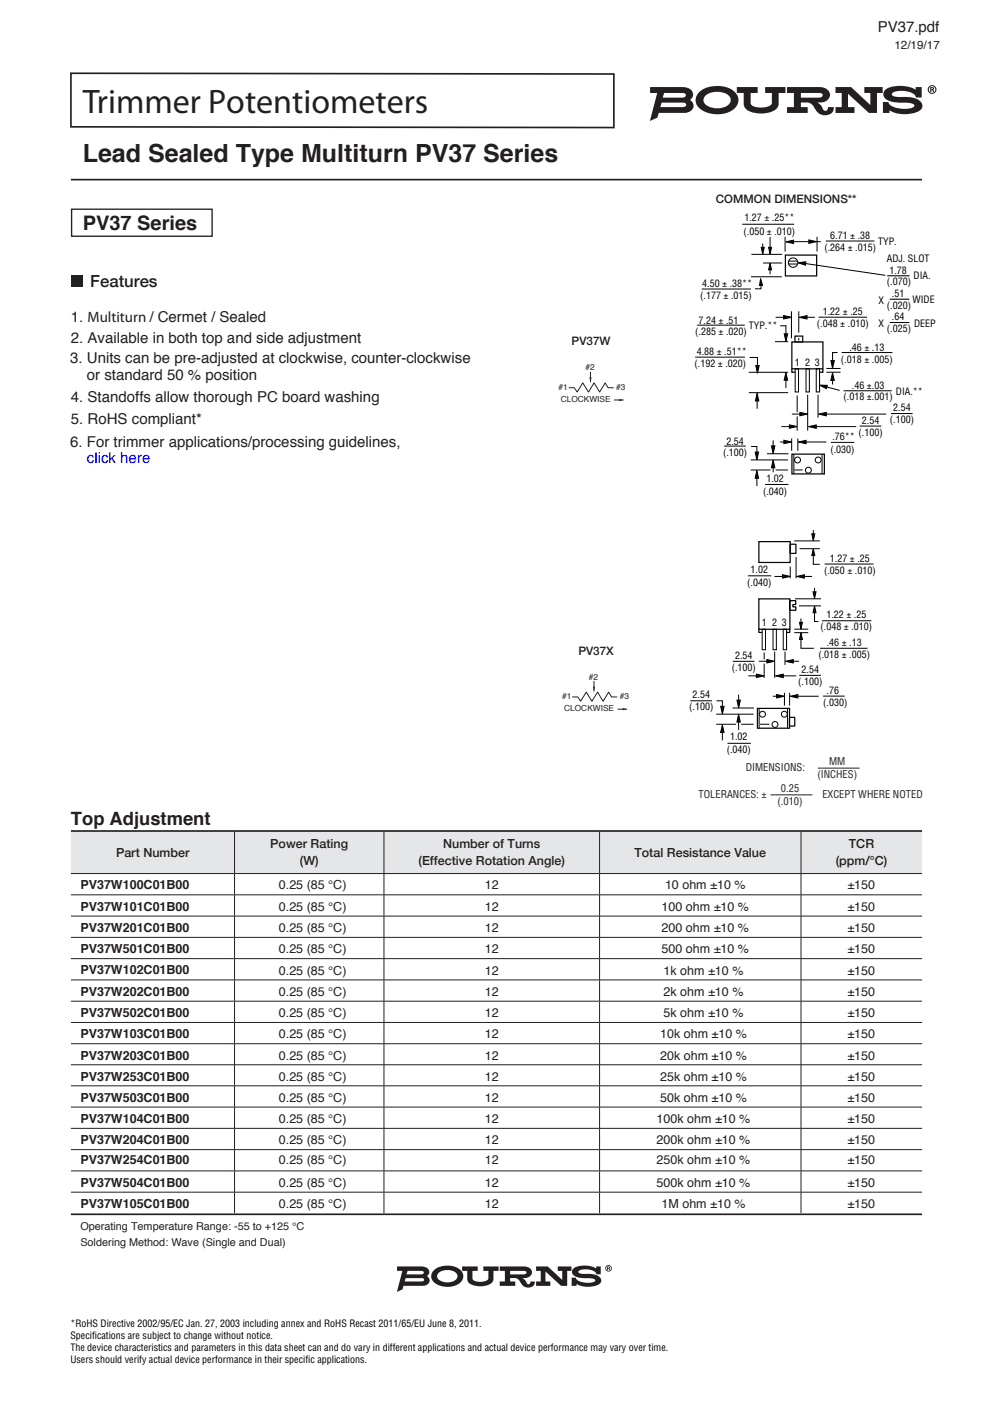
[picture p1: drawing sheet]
<svg xmlns="http://www.w3.org/2000/svg" width="210mm" height="297mm" viewBox="0 0 210 297" stroke-linecap="round" stroke-linejoin="round" font-family="sans-serif">
<!-- layer: Layer 1 -->
<path d="M15.1 44.3h29.8v5.7h-29.8z" fill="none" stroke="#231f20" stroke-width=".28"/>
<path d="M120.3 82h1.2l.6 .9 1.1-1.9 1.2 1.9 1.2-1.9 1.2 1.9 1.2-1.9 .6 1h1.2" fill="none" stroke="#231f20" stroke-width=".21"/>
<path d="M124.6 79.9h.5l-.2 .9z" fill="#231f20"/>
<path d="M124.9 78.7v2.1z" fill="#fff"/>
<path d="M124.9 78.7v2.1" fill="none" stroke="#231f20" stroke-width=".21"/>
<path d="M130.9 84.4l1 .2-1 .3z" fill="#231f20"/>
<path d="M129.9 84.6h2z" fill="#fff"/>
<path d="M129.9 84.6h2" fill="none" stroke="#231f20" stroke-width=".21"/>
<path d="M15 175.8h34.6v9h-34.6zM49.6 175.8h31.6v9h-31.6zM81.2 175.8h45.6v9h-45.6zM126.8 175.8h42.6v9h-42.6zM169.4 175.8h25.6v9h-25.6z" fill="#e5e6e7"/>
<path d="M15 15.5l114.8 .2v11.3l-114.8-.2zM15 175.8h180M15 256.9h180" fill="none" stroke="#231f20" stroke-width=".35"/>
<g fill="none" stroke="#231f20" stroke-width=".21">
<path d="M49.6 176v8.7M81.2 176v8.7M126.8 176v8.7M169.4 176v8.7M15 184.8h180M15 189.3h180M15 193.8h180M15 198.3h180M49.6 184.8v4.4M49.6 189.3v4.4M49.6 193.8v4.4M49.6 198.3v4.4"/>
<path d="M81.2 184.8v4.4M81.2 189.3v4.4M81.2 193.8v4.4M81.2 198.3v4.4M126.8 184.8v4.4M126.8 189.3v4.4M126.8 193.8v4.4M126.8 198.3v4.4M169.4 184.8v4.4M169.4 189.3v4.4M169.4 193.8v4.4M169.4 198.3v4.4"/>
<path d="M15 202.8h180M15 207.3h180M15 211.8h180M15 216.3h180M49.6 202.8v4.4M49.6 207.3v4.4M49.6 211.8v4.4M49.6 216.3v4.4M81.2 202.8v4.4M81.2 207.3v4.4M81.2 211.8v4.4M81.2 216.3v4.4"/>
<path d="M126.8 202.8v4.4M126.8 207.3v4.4M126.8 211.8v4.4M126.8 216.3v4.4M169.4 202.8v4.4M169.4 207.3v4.4M169.4 211.8v4.4M169.4 216.3v4.4M15 220.8h180M15 229.7h180M15 234.2h180M15 238.7h180"/>
<path d="M15 225.2h180M49.6 220.8v8.8M49.6 229.7v4.4M49.6 234.2v4.4M49.6 238.7v4.4M81.2 220.8v8.8M81.2 229.7v4.4M81.2 234.2v4.4M81.2 238.7v4.4M126.8 220.8v8.8M126.8 229.7v4.4M126.8 234.2v4.4"/>
<path d="M126.8 238.7v4.4M169.4 220.8v8.8M169.4 229.7v4.4M169.4 234.2v4.4M169.4 238.7v4.4M15 243.2h180M15 247.7h180M15 252.2h180M49.6 243.2v4.4M49.6 247.7v4.4M49.6 252.2v4.4M81.2 243.2v4.4"/>
<path d="M81.2 247.7v4.4M81.2 252.2v4.4M126.8 243.2v4.4M126.8 247.7v4.4M126.8 252.2v4.4M169.4 243.2v4.4M169.4 247.7v4.4M169.4 252.2v4.4"/>
</g>
<path d="M197 18.7l.3 .1-.3 .1z" fill="#fff"/>
<g fill="#231f20">
<path d="M155.8 18.4h4.4v1.3h-1.5v2a1.92 1.92 0 0 0 2.3 1.1l.5-.1a1.83 1.83 0 0 0 1.7-1v-2h-1.4v-1.3h4.3v1.3h-1.4v2.3a2.78 2.78 0 0 1-3 2h-.7a4 4 0 0 1-3.6-1.4l-.1-2.9h-1.5z"/>
<path d="M176.7 18.4h3.3l4.1 3.8v-2.5h-1.3v-1.3h3.9v1.3h-1.2v4.2h-1.7l-4.5-4.1v2.9h1.4v1.2h-4v-1.2h1.3v-3h-1.3z"/>
<path d="M187.3 18.9a6.8 6.8 0 0 1 6.3 .1v-.6h1.3v2.2h-1.2a1.61 1.61 0 0 0-1.4-1.2 3.9 3.9 0 0 0-3.7 .4v.3a3 3 0 0 0 2.4 .4 4.8 4.8 0 0 1 3.8 1.1 1.25 1.25 0 0 1-.7 2 6.7 6.7 0 0 1-6-.3v.6h-1.4v-2.3h1.2a2.75 2.75 0 0 0 2.7 1.4 3.7 3.7 0 0 0 2.7-.5l.1-.2a2.44 2.44 0 0 0-2.4-.6h-1.5a2.48 2.48 0 0 1-2.7-1.8l.1-.5z"/>
<path d="M15 58.2h2.5v2.5h-2.5z"/>
<path d="M197 18.6v.3l.2-.1v-.2zM196.7 18.4l.7 .1 .1 .2-.2 .3 .2 .5h-.2l-.2-.4-.1 .4h-.3zM196.4 18.9a.71 .71 0 0 0 1.4 0 .71 .71 0 0 0-1.4 0zM196.2 18.9a.93 .93 0 0 1 1.8 0 .93 .93 0 0 1-1.8 0z"/>
<path d="M139.9 21.7h4.5l.6 .2 .1 .4-.4 .3-.5 .1h-4.6zM140.4 19.7h4l.6 .2v.4l-.3 .3-.5 .1h-4zM137.5 18.4v1.3h1.5l-1.6 5.9 1.6-.7 .3-1h5.5a1.52 1.52 0 0 0 1.6-.8 1.52 1.52 0 0 0-.3-1.8l-.2-.2a1.44 1.44 0 0 0 .6-1.6 1.44 1.44 0 0 0-1.5-1z"/>
<path d="M149.4 20.1a4.2 4.2 0 0 1 4.8 .2 1.39 1.39 0 0 1-.7 2.2 4.2 4.2 0 0 1-4.4-.5 1.25 1.25 0 0 1 .3-1.9zM147.8 19.5a2.33 2.33 0 0 0 .7 3.8 6.2 6.2 0 0 0 6.9-.4 2.5 2.5 0 0 0-1.1-4.2 6.3 6.3 0 0 0-6.5 .8z"/>
<path d="M169.4 19.7h3.9l.6 .2 .1 .2-.2 .4-.2 .1-4.2 .1zM166.4 18.4v1.3h1.5v3h-1.5v1.2h4.4v-1.2h-1.4v-1a2.78 2.78 0 0 1 2.2 .3l.5 .6a2.35 2.35 0 0 0 4.1 .9l.1-.8h-1.2a.6 .6 0 0 1-.6 .7 1.05 1.05 0 0 1-.7-.9l-1-.8a2.09 2.09 0 0 0 2.7-1.6 1.93 1.93 0 0 0-2.2-1.7z"/>
</g>
<path d="M128.6 268.1l.2 .1h-.2z" fill="#fff"/>
<g fill="#231f20">
<path d="M97.7 267.9h3.3v.9h-1.1v1.6a1.31 1.31 0 0 0 1.7 .8l.4-.1a1.19 1.19 0 0 0 1.3-.7v-1.6h-1.1v-.9h3.2v.9h-1v1.8a2.41 2.41 0 0 1-2.8 1.5h-.5a2.06 2.06 0 0 1-2.3-1.5v-1.8h-1.1z"/>
<path d="M113.4 267.9h2.4l3.1 2.9v-2h-1v-.9h3v.9h-.9v3.2h-1.3l-3.3-3v2.1h1v.9h-3v-.9h1v-2.3h-1z"/>
<path d="M121.4 268.2a5.2 5.2 0 0 1 4.7 .1v-.4h.9v1.7h-.9a2.02 2.02 0 0 0-2.3-1.1 1.44 1.44 0 0 0-1.5 .5l.2 .3 1.2 .2a4.5 4.5 0 0 1 3.2 .8 1 1 0 0 1 .2 1 1 1 0 0 1-.9 .6 5 5 0 0 1-4.3-.3v.4h-1v-1.7h.9a2.49 2.49 0 0 0 2.5 1.1 1.52 1.52 0 0 0 1.6-.6 1.89 1.89 0 0 0-1.9-.4h-.6a2.17 2.17 0 0 1-2.4-1.4l.1-.4z"/>
<path d="M128.6 268v.2h.2v-.1zM128.4 267.9l.5 .1v.3l.1 .4h-.2l-.2-.3v.3h-.2zM128.2 268.3a.53 .53 0 0 0 1 0 .53 .53 0 0 0-1 0zM128 268.3a.7 .7 0 0 1 1.4 0 .7 .7 0 0 1-1.4 0z"/>
<path d="M85.8 270.4h3.4l.5 .2v.2l-.3 .2-.4 .1h-3.4zM86.2 268.8h3l.4 .2v.3l-.2 .2-.4 .1h-3zM84 267.9v.9h1.1l-1.2 4.5 1.2-.5 .2-.8h4.1a1.13 1.13 0 0 0 1.4-.7 1.13 1.13 0 0 0-.5-1.4 1.06 1.06 0 0 0 .4-1.2 1.06 1.06 0 0 0-1-.7z"/>
<path d="M92.7 269.3a2.88 2.88 0 0 1 4 .3 1.37 1.37 0 0 1-1.5 1.6 2.68 2.68 0 0 1-2.7-.9l-.1-.3zM91.9 268.6a1.81 1.81 0 0 0-.7 1.8 1.81 1.81 0 0 0 1.3 1.4 4.4 4.4 0 0 0 5.1-.8 1.97 1.97 0 0 0-1.4-3 4.8 4.8 0 0 0-4.3 .6z"/>
<path d="M107.9 268.8h2.9l.5 .2v.2l-.3 .3-3.1 .1zM105.7 267.9v.9h1.1v2.3h-1.1v.9h3.3v-.9h-1.1v-.7a1.78 1.78 0 0 1 2.3 1.1 1.62 1.62 0 0 0 1.4 .9 1.62 1.62 0 0 0 1.5-.9v-.4h-.9l-.1 .3-.3 .3a.68 .68 0 0 1-.6-.7l-.7-.7a1.45 1.45 0 0 0 1.9-1.5 1.59 1.59 0 0 0-1.6-.9z"/>
</g>
<path d="M166.1 54h6.6v4.4h-6.6zM167.5 72.3h6.5v5.7h-6.5zM168.1 71.1h1.7v1.2h-1.7z" fill="none" stroke="#000" stroke-width=".26"/>
<g fill="none" stroke="#000" stroke-width=".21">
<path d="M166.2 51.2l1.6-.4v.7zM166.8 55.2h1.9M166.8 55.8h1.9M171.1 50.8l1.6 .3-1.6 .4zM172.8 50.1v3.1M158.4 78.8h8.3M158.5 75.6h1.7v2.2M159.8 77.3h.8l-.4 1.7zM163.9 72.3h2.8M165 68.9h1.2v2.2M165.8 70.6h.8l-.4 1.7zM166.2 78.8l.4 1.6h-.8z"/>
<path d="M166.2 80v2.1M168.2 78h.7v4.9h-.7zM170.5 78h.7v4.9h-.7zM172.6 78h.7v4.9h-.7zM158.4 83.1h8.3M160.1 83.2l.4 1.6h-.7zM160.1 84.4v2.1"/>
<circle cx="167.7" cy="55.5" r="1"/>
</g>
<path d="M166.2 51.2l1.6-.4v.7zM171.1 50.8l1.6 .3-1.6 .4zM159.8 77.3h.8l-.4 1.7zM165.8 70.6h.8l-.4 1.7zM160.1 83.2l.4 1.6h-.7zM166.2 78.8l.4 1.6h-.8z" fill="#000"/>
<path d="M167.3 51.1h6.3z" fill="#fff" stroke="#000" stroke-width=".21"/>
<g fill="none" stroke="#000" stroke-width=".21">
<path d="M157 47.4h10.9M158.8 58.5h6.5M158.9 53.8h6.5M160.8 58.9l.5 1.4-.7 .1zM161 52.3h.6l-.3 1.5zM161 59.8l-.1 1.3h-1.2M161.3 51.5v2.1M161.4 55.6h4M162.5 52.3h.7l-.3 1.5zM162.9 50.1v3.5M162.9 55.6l.3 1.5h-.7zM162.9 56.3v1.7"/>
<path d="M166 50.1v3.1M168.7 55.6l1.7-.2-.1 .7zM170 55.7l17.2 2.5M174.6 51h10.3M192.3 58.3h-4.7M147 75.6h10.5M147.4 68.8h10.1M148.4 61.1h10.4M164 67.1h2.2M165.7 66.8l1.7 .3-1.7 .4zM167.4 65.9v5.7M168.9 65.9v4.4"/>
<path d="M168.9 71.5v.5M169 67.1l1.7-.3v.7zM170.2 67.1h2.1M173.1 67.1h10.3M174.8 78.7h3M174.8 77.9h3M175.7 76.3h.7l-.3 1.6zM176.1 78.8l.3 1.7h-.7zM177.1 74.6h-1v2.2M178 74.6h10.7M192.3 63.3h-4.1M192.3 68.2h-4.1"/>
<path d="M153.1 94.4h4.6M158.8 99.4h4.2M158.8 97.3h7.9M158.8 94.5h1.3v1.6M159.7 95.6h.7l-.3 1.7zM160.1 99.5l.3 1.7h-.7zM162.2 96h4.5M163.1 94.3h.8l-.4 1.7zM163.5 97.3l.4 1.7h-.8zM163.5 93.2v1.6M163.5 98.5v1.4M164 99.4h2.7"/>
<path d="M165 93.5h1.3M165.2 90.2h2.2M165.8 93.1l1.6 .4-1.6 .4zM166.9 89.9l1.7 .3-1.7 .4zM167.4 92.8v2.6M167.5 87.6h2.2M167.9 96.1v4.1M168 99.4h1.7M168.6 83.7v3.5M168.6 88.1v3M168.7 92.8v2.6M168.8 93.5l1.7-.4v.8z"/>
<path d="M169.2 87.2l1.6 .4-1.6 .4zM170 93.5h4.8M170.8 83.5v7.6M171 90.2l1.6-.3v.7zM172.2 90.2h8.9M173 83.5v4.9M173.1 87.6l1.6-.4v.8zM173.3 81.5h1.7l-.2 .7zM173.8 96.1v4.1M174.3 87.6h13.1M174.5 81.8l3.1 .8M175.7 93.6h5"/>
<path d="M176.1 80.1v1.2M178.4 82.7h10.2M181.8 90.1h4.6M188.4 87.5h4.6M160.1 100.7v2.1M161.8 102.5h4.9"/>
<circle cx="168.7" cy="97.3" r=".62"/>
<circle cx="171" cy="99.5" r=".62"/>
<circle cx="173" cy="97.3" r=".62"/>
</g>
<g fill="#000">
<path d="M161 52.3h.6l-.3 1.5zM162.5 52.3h.7l-.3 1.5zM162.9 55.6l.3 1.5h-.7zM168.7 55.6l1.7-.2-.1 .7zM160.8 58.9l.5 1.4-.7 .1zM165.7 66.8l1.7 .3-1.7 .4zM169 67.1l1.7-.3v.7zM175.7 76.3h.7l-.3 1.6zM159.7 95.6h.7l-.3 1.7zM163.1 94.3h.8l-.4 1.7zM163.5 97.3l.4 1.7h-.8zM165.8 93.1l1.6 .4-1.6 .4z"/>
<path d="M166.9 89.9l1.7 .3-1.7 .4zM169.2 87.2l1.6 .4-1.6 .4zM168.8 93.5l1.7-.4v.8zM171 90.2l1.6-.3v.7zM173.1 87.6l1.6-.4v.8zM173.3 81.5h1.7l-.2 .7zM176.1 78.8l.3 1.7h-.7zM160.1 99.5l.3 1.7h-.7z"/>
</g>
<path d="M167.5 78v.7h.7M174 78v.7h-.7M167.5 96.1h6.8v4.2h-6.8z" fill="none" stroke="#000" stroke-width=".26"/>
<path d="M121 147.4h1.2l.6 .9 1.2-1.9 1.2 1.9 1.2-1.9 1.1 1.9 1.2-1.9 .6 1h1.2" fill="none" stroke="#231f20" stroke-width=".21"/>
<path d="M125.4 145.3h.5l-.3 .9z" fill="#231f20"/>
<path d="M125.6 144.1v2.1z" fill="#fff"/>
<path d="M125.6 144.1v2.1" fill="none" stroke="#231f20" stroke-width=".21"/>
<path d="M131.6 149.8l1 .2-1 .3z" fill="#231f20"/>
<path d="M130.6 150h2z" fill="#fff"/>
<path d="M130.6 150h2M163 168.1h8.8M173 162.5h8.8" fill="none" stroke="#231f20" stroke-width=".21"/>
<path d="M160.5 114.6h6.6v4.4h-6.6zM167.1 115.1h1.2v2h-1.2zM160.5 126.7h6.6v6.4h-6.6zM160.5 133.1v.7h.7M167 133.1v.7h-.7M167 127.1h1.3v.8h-.6v.5h.6v.7h-1.3zM160.2 149.9h6.8v4.1h-6.8zM167 151.8h1.1v1.8h-1.1z" fill="none" stroke="#000" stroke-width=".26"/>
<g fill="none" stroke="#000" stroke-width=".21">
<path d="M167.1 119.8v2.5M168 114.4h5.4M168.4 117.8v4.5M169.1 116.1h4.3M171.7 112.9h.6l-.3 1.5zM172 112.1v2.2M172 116.1l.3 1.4h-.6zM172 116.7v2.7h1.4M174.4 119.3h10.3M155 139.9h4.6M158.2 121.8h4.9M160.5 139.9h2.2"/>
<path d="M161.2 133.1h.7v4.3h-.7zM161.6 138v1.5M162.2 139.5l1.6 .4-1.6 .3zM163.5 133.1h.7v4.3h-.7zM163.8 121.9h2.2M163.8 137.8v5.6M165.5 121.6l1.6 .3-1.6 .4zM165.6 133.1h.7v4.3h-.7zM166 137.8v2.8M166.1 139.9l1.7-.4v.8zM167.3 139.9h1.7M168 133.8h2.9"/>
<path d="M168 133.1h2.9M168.1 126.7h5.5M168.5 121.9l1.6-.3v.7zM169 128.2h4.6M169.1 131.6h.6l-.3 1.5zM169.4 130.8v2.2M169.4 133.8l.3 1.5h-.6zM169.4 134.5v2.6h2.7M169.7 121.9h2M171.9 125.2h.7l-.3 1.4zM172.3 124.4v2.1M172.3 128.2l.3 1.4h-.7z"/>
<path d="M172.3 128.8v2.7h.8M173.4 137.1h10.1M173.9 131.3h10.4M146 148.2h4.6M151.5 151.1h7.9M151.5 153.2h4.2M151.5 148.2h1.3v1.7M152.4 149.4h.7l-.3 1.7zM152.8 153.3l.3 1.7h-.7zM152.8 154.5v2.1M153.8 157.2h5M154.9 149.8h4.5"/>
<path d="M155.8 148.1h.8l-.4 1.6zM156.2 151.1l.4 1.6h-.8zM156.2 146.9v1.7M156.2 152.3v2.1M156.7 153.2h2.7M158.3 143h2.2M160 142.6l1.6 .4-1.6 .3zM160.5 149.9v4.2M160.7 153.2h2M161.6 140.4v3M163.4 147.3h1.4M164 143l1.6-.4v.7z"/>
<path d="M164.2 146.9l1.7 .4-1.7 .3zM165.2 143h3.2M165.9 146.5v2.8M166.5 149.9v4.2M167 146.5v2.8M167.1 147.3l1.6-.4v.8zM168.3 147.3h4.8M169 142.9h4.6M174.1 147.3h4.5"/>
<circle cx="161.3" cy="151.1" r=".62"/>
<circle cx="163.9" cy="153.2" r=".62"/>
<circle cx="165.9" cy="151.1" r=".62"/>
</g>
<g fill="#000">
<path d="M171.7 112.9h.6l-.3 1.5zM172 116.1l.3 1.4h-.6zM165.5 121.6l1.6 .3-1.6 .4zM166.1 139.9l1.7-.4v.8zM169.1 131.6h.6l-.3 1.5zM169.4 133.8l.3 1.5h-.6zM168.5 121.9l1.6-.3v.7zM171.9 125.2h.7l-.3 1.4zM172.3 128.2l.3 1.4h-.7zM152.4 149.4h.7l-.3 1.7zM152.8 153.3l.3 1.7h-.7zM155.8 148.1h.8l-.4 1.6z"/>
<path d="M156.2 151.1l.4 1.6h-.8zM160 142.6l1.6 .4-1.6 .3zM162.2 139.5l1.6 .4-1.6 .3zM164.2 146.9l1.7 .4-1.7 .3zM164 143l1.6-.4v.7zM167.1 147.3l1.6-.4v.8z"/>
</g>
<path d="M15 38h180" fill="none" stroke="#e5e6e7" stroke-width=".21"/>
<path d="M15 38h180z" fill="none" stroke="#231f20" stroke-width=".35"/>
<text font-size="7.2" fill="#231f20" x="17.5" y="23.9">Trimmer Potentiometers</text>
<text font-size="5.3" fill="#231f20" x="17.5" y="34.2">Lead Sealed Type Multiturn PV37 Series</text>
<text font-size="4.2" fill="#231f20" x="17.5" y="48.6">PV37 Series</text>
<text font-size="3.9" fill="#231f20" x="15" y="174.4">Top Adjustment</text>
<text font-size="3.5" fill="#231f20" x="19.1" y="60.7">Features</text>
<g font-size="3.2" fill="#231f20">
<text x="185.6" y="6.8">PV37.pdf</text>
<text x="15" y="68">1. Multiturn / Cermet / Sealed</text>
<text x="14.8" y="76.9">3. Units can be pre-adjusted at clockwise, counter-clockwise</text>
<text x="15" y="72.5">2. Available in both top and side adjustment</text>
<text x="18.4" y="80.4">or standard 50 % position</text>
<text x="15" y="85">4. Standoffs allow thorough PC board washing</text>
<text x="15" y="89.8">5. RoHS compliant*</text>
<text x="14.9" y="94.6">6. For trimmer applications/processing guidelines,</text>
</g>
<text font-size="3.2" fill="#00f" x="18.4" y="98">click here</text>
<g font-size="2.6" fill="#231f20">
<text x="57.2" y="179.5">Power Rating</text>
<text x="93.7" y="179.5">Number of Turns</text>
<text x="179.5" y="179.5">TCR</text>
<text x="24.5" y="181.2">Part Number</text>
<text x="63.4" y="183">(W)</text>
<text x="88.5" y="183">(Effective Rotation Angle)</text>
<text x="134.2" y="181.2">Total Resistance Value</text>
<text x="176.7" y="183">(ppm/°C)</text>
<text x="17" y="188.1">PV37W100C01B00</text>
<text x="59" y="188.2">0.25 (85 °C)</text>
<text x="102.5" y="188.2">12</text>
<text x="140.6" y="188.2">10 ohm ±10 %</text>
<text x="179.2" y="188.2">±150</text>
<text x="17" y="192.6">PV37W101C01B00</text>
<text x="17" y="197.1">PV37W201C01B00</text>
<text x="59" y="192.7">0.25 (85 °C)</text>
<text x="59" y="197.2">0.25 (85 °C)</text>
<text x="102.5" y="192.7">12</text>
<text x="102.5" y="197.2">12</text>
<text x="139.9" y="192.7">100 ohm ±10 %</text>
<text x="139.9" y="197.2">200 ohm ±10 %</text>
<text x="179.2" y="192.7">±150</text>
<text x="179.2" y="197.2">±150</text>
<text x="17" y="201.6">PV37W501C01B00</text>
<text x="59" y="201.7">0.25 (85 °C)</text>
<text x="102.5" y="201.7">12</text>
<text x="139.9" y="201.7">500 ohm ±10 %</text>
<text x="179.2" y="201.7">±150</text>
<text x="17" y="206.1">PV37W102C01B00</text>
<text x="59" y="206.2">0.25 (85 °C)</text>
<text x="102.5" y="206.2">12</text>
<text x="140.3" y="206.2">1k ohm ±10 %</text>
<text x="179.2" y="206.2">±150</text>
<text x="17" y="210.6">PV37W202C01B00</text>
<text x="17" y="215.1">PV37W502C01B00</text>
<text x="59" y="210.7">0.25 (85 °C)</text>
<text x="59" y="215.2">0.25 (85 °C)</text>
<text x="102.5" y="210.7">12</text>
<text x="102.5" y="215.2">12</text>
<text x="140.3" y="210.7">2k ohm ±10 %</text>
<text x="140.3" y="215.2">5k ohm ±10 %</text>
<text x="179.2" y="210.7">±150</text>
<text x="179.2" y="215.2">±150</text>
<text x="17" y="219.6">PV37W103C01B00</text>
<text x="59" y="219.7">0.25 (85 °C)</text>
<text x="102.5" y="219.7">12</text>
<text x="139.6" y="219.7">10k ohm ±10 %</text>
<text x="179.2" y="219.7">±150</text>
<text x="17" y="224.1">PV37W203C01B00</text>
<text x="59" y="224.2">0.25 (85 °C)</text>
<text x="102.5" y="224.2">12</text>
<text x="139.6" y="224.2">20k ohm ±10 %</text>
<text x="179.2" y="224.2">±150</text>
<text x="17" y="228.6">PV37W253C01B00</text>
<text x="17" y="233">PV37W503C01B00</text>
<text x="59" y="228.6">0.25 (85 °C)</text>
<text x="59" y="233.1">0.25 (85 °C)</text>
<text x="102.5" y="228.6">12</text>
<text x="102.5" y="233.1">12</text>
<text x="139.6" y="228.6">25k ohm ±10 %</text>
<text x="139.6" y="233.1">50k ohm ±10 %</text>
<text x="179.2" y="228.6">±150</text>
<text x="179.2" y="233.1">±150</text>
<text x="17" y="237.5">PV37W104C01B00</text>
<text x="59" y="237.6">0.25 (85 °C)</text>
<text x="102.5" y="237.6">12</text>
<text x="138.9" y="237.6">100k ohm ±10 %</text>
<text x="179.2" y="237.6">±150</text>
<text x="17" y="242">PV37W204C01B00</text>
<text x="59" y="242.1">0.25 (85 °C)</text>
<text x="102.5" y="242.1">12</text>
<text x="138.9" y="242.1">200k ohm ±10 %</text>
<text x="179.2" y="242.1">±150</text>
<text x="17" y="246.1">PV37W254C01B00</text>
<text x="17" y="251">PV37W504C01B00</text>
<text x="59" y="246.2">0.25 (85 °C)</text>
<text x="59" y="251">0.25 (85 °C)</text>
<text x="102.5" y="246.2">12</text>
<text x="102.5" y="251">12</text>
<text x="138.9" y="246.2">250k ohm ±10 %</text>
<text x="138.9" y="251">500k ohm ±10 %</text>
<text x="179.2" y="246.2">±150</text>
<text x="179.2" y="251">±150</text>
<text x="17" y="255.5">PV37W105C01B00</text>
<text x="59" y="255.5">0.25 (85 °C)</text>
<text x="102.5" y="255.5">12</text>
<text x="139.9" y="255.5">1M ohm ±10 %</text>
<text x="179.2" y="255.5">±150</text>
</g>
<g font-size="2.5" fill="#231f20">
<text x="189.1" y="10.3">12/19/17</text>
<text x="151.4" y="43">COMMON DIMENSIONS**</text>
<text x="120.9" y="73">PV37W</text>
<text x="122.3" y="138.6">PV37X</text>
</g>
<g font-size="2.3" fill="#231f20">
<text x="17" y="260.2">Operating Temperature Range: -55 to +125 °C</text>
<text x="17" y="263.5">Soldering Method: Wave (Single and Dual)</text>
</g>
<g font-size="2.2" fill="#231f20">
<text x="175.3" y="161.9">MM</text>
<text x="157.7" y="163.2">DIMENSIONS:</text>
<text x="165.1" y="167.6">0.25</text>
<text x="172.9" y="164.6">(INCHES)</text>
<text x="147.7" y="168.8">TOLERANCES: ±</text>
<text x="164.4" y="170.2">(.010)</text>
<text x="173.9" y="168.8">EXCEPT WHERE NOTED</text>
</g>
<g font-size="2.1">
<text x="157.4" y="46.8">1.27 ± .25**</text>
<text x="157.2" y="49.6">(.050 ± .010)</text>
<text x="174.3" y="53">(.264 ± .015)</text>
<text x="175.6" y="50.5">6.71 ± .38</text>
<text x="185.7" y="51.8">TYP.</text>
<text x="187.5" y="55.4">ADJ. SLOT</text>
<text x="188.1" y="57.9">1.78</text>
<text x="193.2" y="59">DIA.</text>
<text x="148.1" y="63.3">(.177 ± .015)</text>
<text x="148.5" y="60.8">4.50 ± .38**</text>
<text x="185.8" y="64.3">X</text>
<text x="187.5" y="60.4">(.070)</text>
<text x="187.5" y="65.3">(.020)</text>
<text x="188.6" y="62.8">.51</text>
<text x="193" y="64.2">WIDE</text>
<text x="147" y="70.9">(.285 ± .020)</text>
<text x="147.7" y="68.5">7.24 ± .51</text>
<text x="158.4" y="69.7">TYP.**</text>
<text x="172.8" y="69.1">(.048 ± .010)</text>
<text x="174" y="66.6">1.22 ± .25</text>
<text x="185.8" y="69.2">X</text>
<text x="187.5" y="70.3">(.025)</text>
<text x="188.6" y="67.8">.64</text>
<text x="193.3" y="69.1">DEEP</text>
<text x="146.9" y="77.6">(.192 ± .020)</text>
<text x="147.3" y="75.1">4.88 ± .51**</text>
<text x="168.1" y="77.5">1</text>
<text x="170.3" y="77.5">2</text>
<text x="172.3" y="77.5">3</text>
<text x="177.9" y="76.7">(.018 ± .005)</text>
<text x="179.6" y="74.2">.46 ± .13</text>
<text x="180.2" y="82.2">.46 ±.03</text>
<text x="189.5" y="83.5">DIA.**</text>
<text x="178.4" y="84.7">(.018 ±.001)</text>
<text x="182.3" y="89.7">2.54</text>
<text x="188.2" y="89.5">(.100)</text>
<text x="188.9" y="87">2.54</text>
<text x="153.6" y="94.1">2.54</text>
<text x="175.6" y="95.9">(.030)</text>
<text x="176" y="93.1">.76**</text>
<text x="181.6" y="92.1">(.100)</text>
<text x="152.9" y="96.5">(.100)</text>
<text x="162.1" y="102">1.02</text>
<text x="161.4" y="104.8">(.040)</text>
<text x="175.5" y="118.9">1.27 ± .25</text>
<text x="158" y="124">(.040)</text>
<text x="158.7" y="121.2">1.02</text>
<text x="174.3" y="121.4">(.050 ± .010)</text>
<text x="174.8" y="130.8">1.22 ± .25</text>
<text x="161.1" y="132.5">1</text>
<text x="163.3" y="132.5">2</text>
<text x="165.3" y="132.5">3</text>
<text x="173.5" y="133.3">(.048 ± .010)</text>
<text x="174.8" y="136.7">.46 ± .13</text>
<text x="154.8" y="141.9">(.100)</text>
<text x="155.5" y="139.4">2.54</text>
<text x="169.5" y="142.3">2.54</text>
<text x="173.1" y="139.2">(.018 ± .005)</text>
<text x="146.5" y="147.7">2.54</text>
<text x="168.8" y="144.8">(.100)</text>
<text x="174.1" y="149.4">(.030)</text>
<text x="174.8" y="146.9">.76</text>
<text x="145.8" y="150.2">(.100)</text>
<text x="153.7" y="159.3">(.040)</text>
<text x="154.4" y="156.4">1.02</text>
<text x="14.9" y="280.6">*RoHS Directive 2002/95/EC Jan. 27, 2003 including annex and RoHS Recast 2011/65/EU June 8, 2011.</text>
<text x="14.9" y="283.2">Specifications are subject to change without notice.</text>
<text x="14.9" y="285.7">The device characteristics and parameters in this data sheet can and do vary in different applications and actual device performance may vary over time.</text>
<text x="14.9" y="288.2">Users should verify actual device performance in their specific applications.</text>
</g>
<g font-size="1.8" fill="#231f20">
<text x="118.1" y="82.5">#1</text>
<text x="123.8" y="78.3">#2</text>
<text x="130.3" y="82.5">#3</text>
<text x="118.6" y="85.1">CLOCKWISE</text>
<text x="124.5" y="143.7">#2</text>
<text x="118.9" y="147.9">#1</text>
<text x="131.1" y="147.9">#3</text>
<text x="119.3" y="150.5">CLOCKWISE</text>
</g>
</svg>
